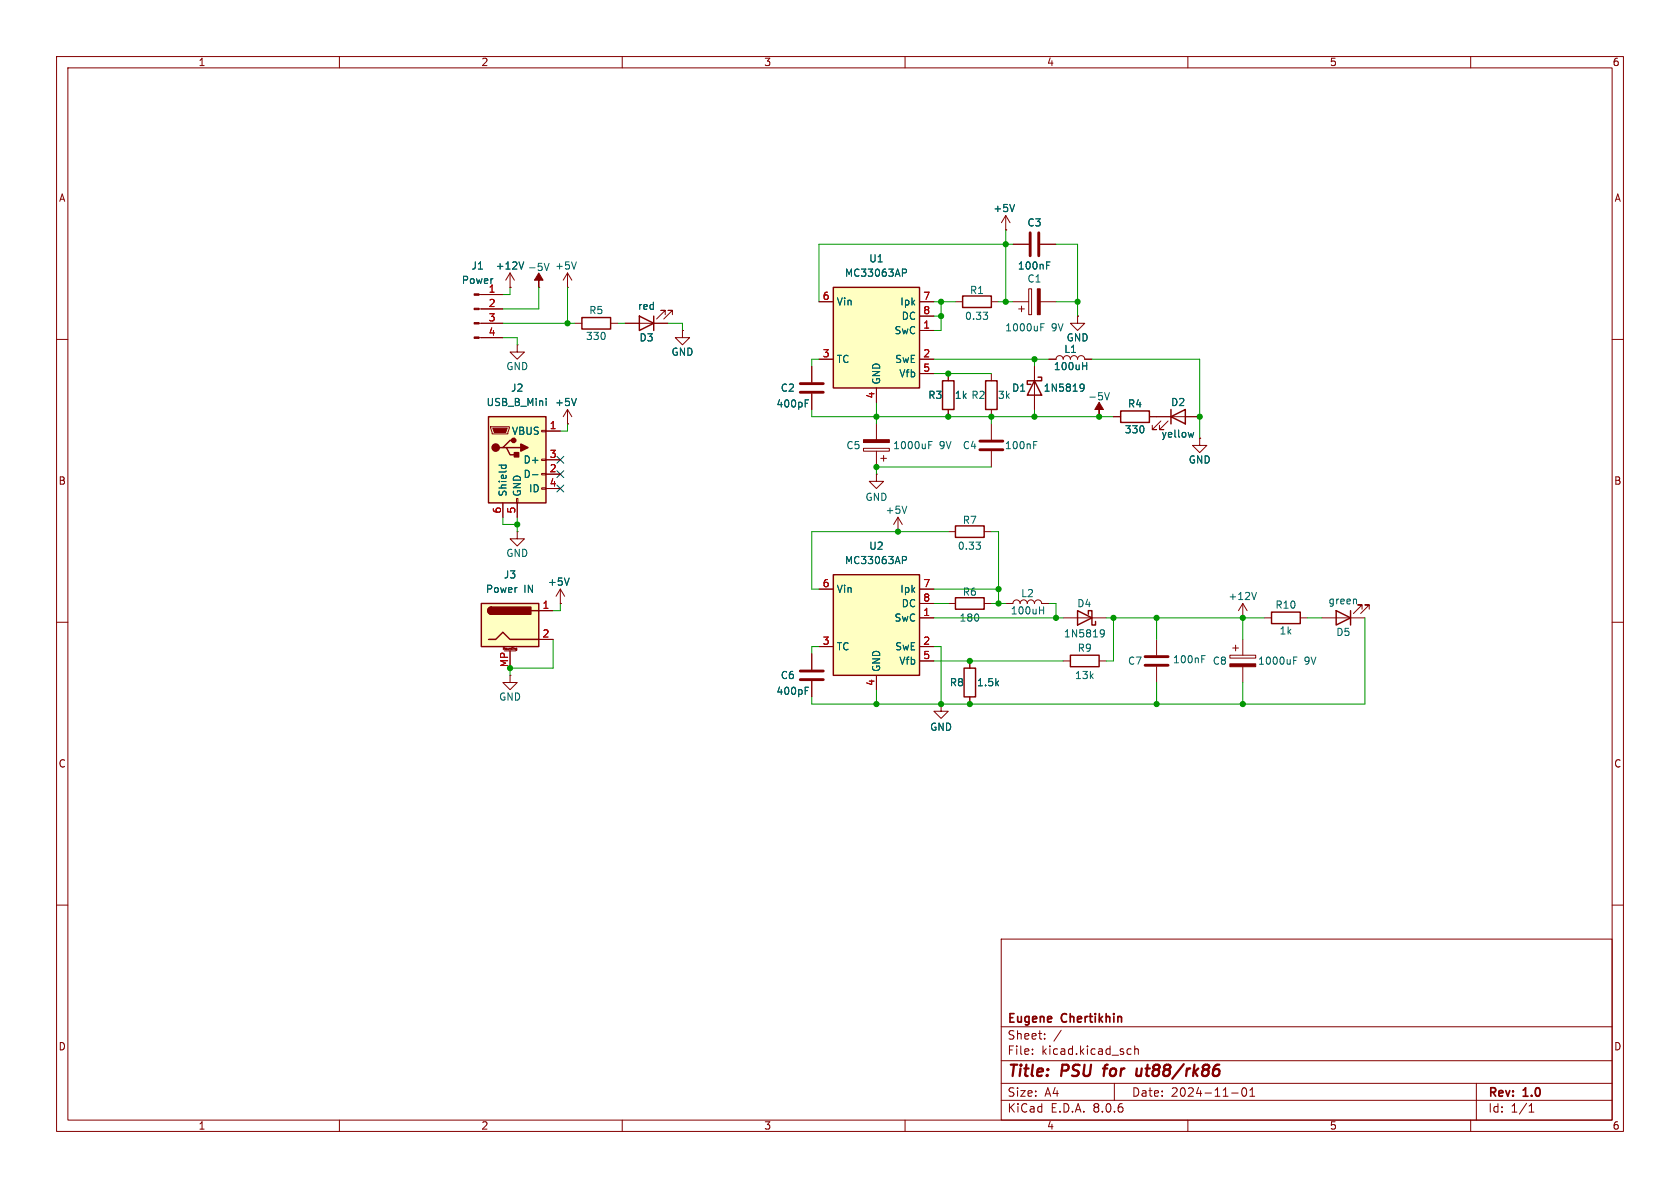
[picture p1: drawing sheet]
<svg xmlns="http://www.w3.org/2000/svg" width="297mm" height="210mm" viewBox="0 0 297 210" stroke-linecap="round" stroke-linejoin="round" font-family="sans-serif">
<g fill="none" stroke="#840000" stroke-width=".18">
<path d="M10 10h277v190h-277zM12 12h273v186h-273zM60 10v2M110 10v2M160 10v2M210 10v2M260 10v2M177.8 38.1l-.8 1.3M177.8 38.1v2.5M177.8 38.1l.8 1.3M10 60h2M177.8 40.6h.1"/>
<path d="M179.1 43.2h2.8M183.9 43.2h2.8M285 60h2M158.7 94h.1M158.7 91.4l-.7 1.3M158.7 91.4v2.6M158.7 91.4l.8 1.3M167.6 94h1.3M174 94h1.3M10 110h2M143.5 115.6v2.8M167.6 106.7h1.3"/>
<path d="M174 106.7h1.3M285 110h2M143.5 120.4v2.8M10 160h2M285 160h2M177 166h108v32h-108zM60 198v2M110 198v2M160 198v2M177 194.5h108M177 191.5h108M177 187.5h108"/>
<path d="M177 181.5h108M182.5 186.3v.1M182.5 185.5v.1M184.7 183.6v.1M184.7 182.8v.1M187.6 182.1l-1.3 2M197 191.5v3M199.4 186.3h.6M199.4 185.5h.6M200.6 185.5l.2-.1 .4 .1v.9M200.6 184.9v1.5M210 198v2"/>
<path d="M217.7 193.2h1.2M219.7 192.4l.2-.1a.81 .81 0 0 1 .6 .6 .81 .81 0 0 1-.3 .8l-.2 .1a.81 .81 0 0 1-.3-1.4zM221 193.8h.8M221 192.7l.4-.4v1.5M260 198v2M261 191.5v6.5M270.3 196.6h.9M270.3 195.5l.4-.4v1.5"/>
</g>
<path d="M195 188.9h.8M195.3 188.5l-.2 1.7M201 188.9l-.1 1M201.7 190a.57 .57 0 0 1-.8 .1M201.8 188.9l-.1 1.3" fill="none" stroke="#840000" stroke-width=".4"/>
<path d="M168.9 93h5.1v2h-5.1zM168.9 105.7h5.1v2h-5.1z" fill="none" stroke="#840000" stroke-width=".25"/>
<path d="M179.4 36.1l-.5 1.3M185 46.9h.5M185 46.3h.6M160.3 89.5l-.4 1.2M172.5 95.8h.8l-.4 .5M173.2 96.4l.1 .2-.1 .4M142.4 122.1h.4M142.4 121.5h.6" fill="none" stroke="#006464" stroke-width=".18"/>
<path d="M182.1 41.1v4.1M183.6 41.1v4.1M141.5 118.6h4M141.5 120.1h4" fill="none" stroke="#840000" stroke-width=".51"/>
<path d="M147.3 101.6h15.3v17.8h-15.3z" fill="#ffffc2"/>
<g fill="none" stroke="#840000" stroke-width=".25">
<path d="M182.9 67.3l1.2 2.6h-2.5zM183.5 66.7h.6v.6h-2.5v.6h.6M198.1 72.6h5.1v2.1h-5.1zM207 73.7l2.5-1.3v2.5zM207 72.4v2.5M147.3 101.6h15.3v17.8h-15.3zM170.4 118.1h2.1v5.1h-2.1zM189.2 115.8h5.1v2.1h-5.1zM190.5 108l2.5 1.2-2.5 1.3zM192.4 108.6v-.6h.6v2.5h.7v-.6M224.8 108.2h5.1v2h-5.1zM236.2 108l2.6 1.2-2.6 1.3z"/>
<path d="M238.8 108v2.5"/>
</g>
<g fill="none" stroke="#840000" stroke-width=".18">
<path d="M179.1 53.3h2.8M180.1 54.6h1M180.6 54.1v1M181.9 51.1h.5v4.5h-.5zM183.9 53.3h2.8M190.5 55.9v1.3h1.3l-1.3 1.2-1.3-1.2h1.3M190.5 55.9h.1M100.3 74.9h.1M100.3 72.4l-.7 1.3M100.3 72.4v2.5M100.3 72.4l.8 1.3M152.7 79.2h4.5v.6h-4.5z"/>
<path d="M154.9 74.9v2.8M154.9 79.8v2.8M175.3 74.9v2.8M175.3 79.8v2.8M182.9 64.8v7.6M185.4 63.5h1.3a.64 .64 0 0 1 .6-.6 .64 .64 0 0 1 .7 .6 .64 .64 0 0 1 .6-.6 .64 .64 0 0 1 .6 .6 .64 .64 0 0 1 .7-.6 .64 .64 0 0 1 .6 .6 .64 .64 0 0 1 .6-.6 .64 .64 0 0 1 .7 .6h1.2M194.3 73.7h.1M196.8 73.7h1.3M203.2 73.7h8.9M205.2 74.4l-1.5 1.5h.8h-.8v-.7M206.5 74.4l-1.5 1.5h.7h-.7v-.7M212.1 77.5v1.2h1.3l-1.3 1.3-1.3-1.3h1.3"/>
<path d="M212.1 77.5h.1M154.9 83.8v1.3h1.3l-1.3 1.3-1.2-1.3h1.2M154.9 83.8h.1M155.7 81h1M156.2 80.5v1M144.8 114.3h2.5M144.8 104.1h2.5M154.9 119.4v2.5M162.6 109.2h2.5M162.6 114.3h2.5M162.6 116.8h2.5M162.6 104.1h2.5"/>
<path d="M162.6 106.7h2.5M171.4 116.8v1.3M177.8 106.7h1.3a.64 .64 0 0 1 .6-.7 .64 .64 0 0 1 .6 .7 .64 .64 0 0 1 .7-.7 .64 .64 0 0 1 .6 .7 .64 .64 0 0 1 .6-.7 .64 .64 0 0 1 .7 .7 .64 .64 0 0 1 .6-.7 .64 .64 0 0 1 .6 .7h1.3M188 109.2h7.6M188 116.8h1.2M194.3 116.8h1.3M204.5 113v2.8M204.5 117.9v2.8M217.4 115.8h4.6v.5h-4.6zM217.9 114.6h1M218.4 114v1.1M219.7 109.2h.1"/>
<path d="M219.7 106.7l-.8 1.3M219.7 106.7v2.5M219.7 113v2.8M219.7 117.9v2.8M219.7 106.7l.8 1.3M223.5 109.2h1.3M229.9 109.2h1.2M233.7 109.2h7.6M240.8 107.7v-.8h-.8h.8l-1.5 1.6M242.1 107.7v-.8h-.8h.8l-1.6 1.6M166.4 124.5v1.2h1.2l-1.2 1.3-1.3-1.3h1.3M166.4 124.5h.1"/>
<path d="M171.4 123.2v1.3"/>
</g>
<g fill="none" stroke="#006464" stroke-width=".18">
<path d="M184 57.8h.4M184 57.2h.6M101.9 70.4l-.4 1.3M164.2 78.7h.4M164.2 78h.6M182.7 78.7h.5M182.7 78h.6M191 68l.4-.1 .2 .1a.84 .84 0 0 1-.3 1.2h-.3M191.4 64.7h.7M191.7 68.4l-.3 .3-.4-.1M192.1 64.1v1.2M195.3 69.4l.4 1.3 .4-1.3"/>
<path d="M211 76.4l-.2 .9-.3-.6M159.5 98.4h.5l.3 .2-.2 .4h-.6M183.8 107.9h.7M184.5 107.3v1.2M194.6 111.4l.4-.1 .2 .1a.84 .84 0 0 1-.3 1.2h-.3M195.2 111.9l-.2 .2-.4-.1M212.5 116.5h.4M212.5 115.9h.6M222.1 104.7l-.4 1.3M228.7 116.8h.4M228.7 116.1h.6M239.8 106v.8"/>
</g>
<path d="M173.2 78h4.1M173.2 79.5h4.1M202.4 116.1h4.1M202.4 117.6h4.1" fill="none" stroke="#840000" stroke-width=".51"/>
<g fill="#840000" stroke="#840000" stroke-width=".18">
<path d="M183.4 51.1h.5v4.5h-.5z"/>
<path d="M217.4 117.3h4.6v.6h-4.6z"/>
<path d="M194.3 71.1l.8 1.3h-.8v1.3v-1.3h-.8z"/>
<path d="M152.7 77.7h4.5v.5h-4.5z"/>
</g>
<path d="M147.3 50.8h15.3v17.8h-15.3z" fill="#ffffc2"/>
<path d="M147.3 50.8h15.3v17.8h-15.3zM170.2 52.3h5.1v2.1h-5.1zM166.6 67.3h2.1v5.1h-2.1z" fill="none" stroke="#840000" stroke-width=".25"/>
<path d="M144.8 53.3h2.5M162.6 58.4h2.5M162.6 53.3h2.5M162.6 55.9h2.5M168.9 53.3h1.3M175.3 53.3h1.2M144.8 63.5h2.5M154.9 68.6v2.5M162.6 63.5h2.5M162.6 66h2.5M167.6 66v1.3M167.6 72.4v1.3" fill="none" stroke="#840000" stroke-width=".18"/>
<path d="M159.5 47.6h.5l.3 .2-.2 .4h-.6M173.8 55.2h.8l-.4 .5M174.5 55.7l.1 .2-.1 .5" fill="none" stroke="#006464" stroke-width=".18"/>
<path d="M86.4 73.7h10.1v15.2h-10.1z" fill="#ffffc2"/>
<path d="M102.9 56.1h5v2.1h-5zM113 55.9l2.6 1.3-2.6 1.2zM115.6 55.9v2.5M86.4 73.7h10.1v15.2h-10.1zM88.9 79.1h.6l.7 1.3h1.2M89.5 79.1h2.6M90.8 77.9h-.6l-1.3 1.2h-.6M174.2 67.3h2.1v5.1h-2.1z" fill="none" stroke="#840000" stroke-width=".25"/>
<g fill="#840000" stroke="#840000" stroke-width=".25">
<path d="M92.1 78.5l1.2 .6-1.2 .7z"/>
<path d="M90.9 80h.8v.8h-.8z"/>
<circle cx="87.6" cy="79.1" r=".63"/>
<circle cx="90.8" cy="77.9" r=".38"/>
</g>
<g fill="none" stroke="#840000" stroke-width=".18">
<path d="M95.2 50.8h.1M100.3 50.8h.1M100.3 48.3l-.7 1.2M100.3 48.3v2.5M100.3 48.3l.8 1.2M101.6 57.2h1.3M107.9 57.2h1.3M110.5 57.2h7.6M117.6 55.6v-.7h-.8h.8l-1.5 1.5M118.9 55.6v-.7h-.8h.8l-1.6 1.5M86.7 75.4h3.3v.3l-.2 1h-2.8zM91.4 61v1.2h1.3l-1.3 1.3-1.2-1.3h1.2"/>
<path d="M91.4 61h.1M95.8 76.1h.7v.2h-.7zM96.5 76.2h2.6M143.5 64.8v2.8M143.5 69.6v2.8M175.3 66v1.3M175.3 72.4v1.3M88.9 88.9v2.5M91.3 88.1h.3v.8h-.3zM91.4 88.9v2.5M95.8 86.2h.7v.3h-.7zM95.8 83.7h.7v.2h-.7z"/>
<path d="M95.8 81.2h.7v.2h-.7zM96.5 83.8h2.6M96.5 81.3h2.6M96.5 86.4h2.6M90.2 119.4v1.3h1.2l-1.2 1.2-1.3-1.2h1.3M90.2 119.4h.1"/>
</g>
<g fill="#840000" stroke="#840000" stroke-width=".18">
<path d="M87.1 75.7h2.6l-.3 .8h-2z"/>
<path d="M95.2 48.3l.8 1.2h-.8v1.3v-1.3h-.7z"/>
</g>
<path d="M96.2 46.6l.4 1.2 .5-1.2M101.9 46.3l-.4 1.3M96.6 70.4v.2M96.6 70.9v.8M142.4 71.3h.4M142.4 70.7h.6M88.2 82.2h1.3M88.7 82.2l-.1 .4M89.4 82.2l.1 .4M94.1 83.9h1" fill="none" stroke="#006464" stroke-width=".18"/>
<path d="M141.5 69.3h4M141.5 67.8h4" fill="none" stroke="#840000" stroke-width=".51"/>
<path d="M85.1 106.7h10.1v7.6h-10.1z" fill="#ffffc2"/>
<path d="M85.1 106.7h10.1v7.6h-10.1zM86.4 113h1.2l1.3-1.2 1.3 1.2h5M86.9 107.3a.64 .64 0 0 0-.7 .7 .64 .64 0 0 0 .7 .6M94 108h1.2" fill="none" stroke="#840000" stroke-width=".25"/>
<g fill="#840000" stroke="#840000" stroke-width=".25">
<path d="M86.4 107.5l.5-.2v1.3a.63 .63 0 0 1-.6-.4 .63 .63 0 0 1 .1-.7z"/>
<path d="M86.9 107.3h7v1.3h-7z"/>
</g>
<g fill="none" stroke="#840000" stroke-width=".18">
<path d="M84.7 59.7h4.2M84.7 57.2h4.2M84.7 54.6h4.2M84.7 52.1h4.2M90.2 50.8h.1M90.2 48.3v2.5M90.2 48.3l-.8 1.2M90.2 48.3l.7 1.2M110.5 57.2h2.5M115.6 57.2h2.5M120.6 58.4v1.3h1.3l-1.3 1.3-1.2-1.3h1.2M120.6 58.4h.1"/>
<path d="M144.8 53.3h2.5M162.6 58.4h2.5M162.6 53.3h2.5M162.6 55.9h2.5M177.8 40.6h.1M179.1 43.2h2.8M183.9 43.2h2.8M190.5 55.9h.1M96.5 76.2h2.6M100.3 74.9h.1M143.5 64.8v2.8M143.5 69.6v2.8"/>
<path d="M144.8 63.5h2.5M154.9 68.6v2.5M162.6 63.5h2.5M162.6 66h2.5M167.6 66v1.3M167.6 72.4v1.3M182.9 64.8v2.5M182.9 69.9v2.5M185.4 63.5h1.3M191.8 63.5h1.2M196.8 73.7h1.3M203.2 73.7h3.8"/>
<path d="M209.5 73.7h2.6M212.1 77.5h.1M88.9 88.9v2.5M91.4 94v1.3h1.3l-1.3 1.2-1.2-1.2h1.2M91.4 94h.1M91.4 88.9v2.5M96.5 83.8h2.6M96.5 81.3h2.6M96.5 86.4h2.6M89 114.8v-.3l.1 .2 .1-.2v.3M89.2 115.1h2M90.2 115.1v3"/>
<path d="M90.5 114.5v.3M90.7 114.5h.1M91.2 114.7v.1h.2M91.2 114.6h.2v.3l-.2 .1M91.2 114.6v.1M95.2 108h2.6M95.2 113h2.6M99.1 106.7h.1M99.1 104.1l-.8 1.3M99.1 104.1v2.6M99.1 104.1l.7 1.3M143.5 115.6v2.8"/>
<path d="M144.8 114.3h2.5M144.8 104.1h2.5M154.9 119.4v2.5M162.6 109.2h2.5M162.6 114.3h2.5M162.6 116.8h2.5M162.6 104.1h2.5M162.6 106.7h2.5M171.4 116.8v1.3M143.5 120.4v2.8M166.4 124.5h.1M171.4 123.2v1.3"/>
</g>
<g fill="none" stroke="#006464" stroke-width=".18">
<path d="M179.4 36.1l-.5 1.3M92.6 46.3l-.4 1.3M159.5 47.6h.5l.3 .2-.2 .4h-.6M185 46.9h.5M185 46.3h.6M96.6 70.4v.2M96.6 70.9v.8M101.9 70.4l-.4 1.3M142.4 71.3h.4M142.4 70.7h.6M191 68l.4-.1 .2 .1a.84 .84 0 0 1-.3 1.2h-.3M191.4 64.7h.7"/>
<path d="M191.7 68.4l-.3 .3-.4-.1M192.1 64.1v1.2M211 76.4l-.2 .9-.3-.6M88.2 82.2h1.3M88.7 82.2l-.1 .4M89.4 82.2l.1 .4M94.1 83.9h1M159.5 98.4h.5l.3 .2-.2 .4h-.6M100.6 102.2l-.4 1.2M142.4 122.1h.4M142.4 121.5h.6"/>
</g>
<g fill="#840000" stroke="#840000" stroke-width=".18">
<path d="M83.8 59.6h.9v.2h-.9z"/>
<path d="M83.8 57h.9v.3h-.9z"/>
<path d="M83.8 54.5h.9v.2h-.9z"/>
<path d="M83.8 51.9h.9v.3h-.9z"/>
</g>
<g fill="none" stroke="#009600" stroke-width=".18">
<path d="M88.9 59.7h2.5v1.3M88.9 57.2h12.7M90.2 50.8v1.3h-1.3M95.2 50.8v3.8h-6.3M100.3 50.8v6.4M109.2 57.2h1.3M118.1 57.2h2.5v1.2M165.1 53.3h3.8M165.1 55.9h1.3M166.4 53.3v5.1h-1.3M176.5 53.3h2.6M177.8 40.6v12.7"/>
<path d="M179.1 43.2h-34.3v10.1M186.7 53.3h3.8M186.7 43.2h3.8v12.7M100.3 74.9v1.3h-1.2M143.5 72.4v1.3h53.3M144.8 63.5h-1.3v1.3M154.9 71.1v3.8M165.1 63.5h20.3M165.1 66h10.2M175.3 73.7v1.2M182.9 63.5v1.3M182.9 72.4v1.3"/>
<path d="M193 63.5h19.1v14M88.9 91.4v1.3h2.5M91.4 91.4v2.6M167.6 94h-24.1v10.1h1.3M175.3 82.6h-20.4v1.2M175.3 94h1.2v12.7M97.8 113v5.1h-7.6v1.3M99.1 106.7v1.3h-1.3M144.8 114.3h-1.3v1.3M165.1 114.3h1.3v10.2M165.1 104.1h11.4M165.1 109.2h22.9"/>
<path d="M165.1 116.8h22.9M165.1 106.7h2.5M175.3 106.7h2.5M185.4 106.7h1.3v2.5M195.6 109.2h27.9M196.8 109.2v7.6h-1.2M204.5 109.2v3.8M219.7 109.2v3.8M231.1 109.2h2.6M241.3 109.2v15.3h-97.8v-1.3M154.9 121.9v2.6M204.5 120.7v3.8"/>
<path d="M219.7 120.7v3.8"/>
</g>
<path d="M98.5 85.8l1.2 1.2M98.5 83.2l1.2 1.2M98.5 80.7l1.2 1.2M99.7 85.8l-1.2 1.2M99.7 83.2l-1.2 1.2M99.7 80.7l-1.2 1.2" fill="none" stroke="#000084" stroke-width=".18"/>
<g fill="#009600" stroke="#009600" stroke-width=".18">
<circle cx="177.8" cy="43.2" r=".46"/>
<circle cx="177.8" cy="53.3" r=".46"/>
<circle cx="190.5" cy="53.3" r=".46"/>
<circle cx="194.3" cy="73.7" r=".46"/>
<circle cx="182.9" cy="63.5" r=".46"/>
<circle cx="212.1" cy="73.7" r=".46"/>
<circle cx="100.3" cy="57.2" r=".46"/>
<circle cx="91.4" cy="92.7" r=".46"/>
<circle cx="90.2" cy="118.1" r=".46"/>
<circle cx="166.4" cy="55.9" r=".46"/>
<circle cx="166.4" cy="53.3" r=".46"/>
<circle cx="167.6" cy="66" r=".46"/>
<circle cx="154.9" cy="73.7" r=".46"/>
<circle cx="167.6" cy="73.7" r=".46"/>
<circle cx="154.9" cy="82.6" r=".46"/>
<circle cx="175.3" cy="73.7" r=".46"/>
<circle cx="182.9" cy="73.7" r=".46"/>
<circle cx="171.4" cy="116.8" r=".46"/>
<circle cx="186.7" cy="109.2" r=".46"/>
<circle cx="204.5" cy="124.5" r=".46"/>
<circle cx="196.8" cy="109.2" r=".46"/>
<circle cx="204.5" cy="109.2" r=".46"/>
<circle cx="176.5" cy="106.7" r=".46"/>
<circle cx="219.7" cy="124.5" r=".46"/>
<circle cx="219.7" cy="109.2" r=".46"/>
<circle cx="166.4" cy="124.5" r=".46"/>
<circle cx="171.4" cy="124.5" r=".46"/>
<circle cx="158.7" cy="94" r=".46"/>
<circle cx="154.9" cy="124.5" r=".46"/>
<circle cx="176.5" cy="104.1" r=".46"/>
</g>
<g font-size="2.8" fill="#840000">
<text x="178" y="190.9">Title:</text>
<text x="187.7" y="190.9">PSU</text>
<text x="196" y="190.9">for</text>
<text x="202.5" y="190.9">ut88/rk86</text>
</g>
<g font-size="2.1" fill="#840000">
<text x="178" y="184">Sheet:</text>
<text x="178" y="181.2">Eugene</text>
<text x="187.7" y="181.2">Chertikhin</text>
<text x="178" y="186.7">File:</text>
<text x="184.1" y="186.7">kicad.kicad_sch</text>
<text x="178" y="196.9">KiCad</text>
<text x="178" y="194.1">Size:</text>
<text x="184.7" y="194.1">A4</text>
<text x="185.7" y="196.9">E.D.A.</text>
<text x="193.3" y="196.9">8.0.6</text>
<text x="200" y="194.1">Date:</text>
<text x="207" y="194.1">2024-11-01</text>
<text x="263" y="194.3">Rev:</text>
<text x="263" y="196.9">Id:</text>
<text x="267.1" y="196.9">1/1</text>
<text x="269.4" y="194.3">1.0</text>
</g>
<g font-size="1.8" fill="#840000">
<text x="35" y="11.9">1</text>
<text x="85" y="11.9">2</text>
<text x="135" y="11.9">3</text>
<text x="185" y="11.9">4</text>
<text x="235" y="11.9">5</text>
<text x="285" y="11.9">6</text>
<text x="10.3" y="35.9">A</text>
<text x="285.3" y="35.9">A</text>
<text x="10.3" y="85.9">B</text>
<text x="285.3" y="85.9">B</text>
<text x="10.3" y="135.9">C</text>
<text x="285.3" y="135.9">C</text>
<text x="10.3" y="185.9">D</text>
<text x="285.3" y="185.9">D</text>
<text x="35" y="199.9">1</text>
<text x="85" y="199.9">2</text>
<text x="135" y="199.9">3</text>
<text x="185" y="199.9">4</text>
<text x="235" y="199.9">5</text>
<text x="285" y="199.9">6</text>
</g>
<g font-size="1.8" fill="#006464">
<text x="175.5" y="37.7">+5V</text>
<text x="181.5" y="40.2">C3</text>
<text x="83.3" y="47.9">J1</text>
<text x="87.5" y="47.9">+12V</text>
<text x="98" y="47.9">+5V</text>
<text x="153.6" y="46.6">U1</text>
<text x="179.8" y="47.9">100nF</text>
<text x="81.5" y="50.4">Power</text>
<text x="93.2" y="48.1">-5V</text>
<text x="149.3" y="49.1">MC33063AP</text>
<text x="171.4" y="52.2">R1</text>
<text x="181.5" y="50.1">C1</text>
<text x="104.1" y="55.7">R5</text>
<text x="112.7" y="55">red</text>
<text x="147.8" y="54.2">Vin</text>
<text x="158" y="59.3">SwC</text>
<text x="159.1" y="54.2">Ipk</text>
<text x="159.3" y="56.7">DC</text>
<text x="170.5" y="56.7">0.33</text>
<text x="177.6" y="58.8">1000uF</text>
<text x="185.9" y="58.8">9V</text>
<text x="89.4" y="65.6">GND</text>
<text x="103.5" y="60.3">330</text>
<text x="113" y="60.6">D3</text>
<text x="118.6" y="63.1">GND</text>
<text x="147.8" y="64.4">TC</text>
<text x="158.2" y="64.4">SwE</text>
<text x="186.2" y="65.6">100uH</text>
<text x="188" y="62.6">L1</text>
<text x="188.5" y="60.6">GND</text>
<text x="85.9" y="72">USB_B_Mini</text>
<text x="90.2" y="69.4">J2</text>
<text x="98" y="72">+5V</text>
<text x="137.9" y="69.4">C2</text>
<text x="155.8" y="68.1" transform="rotate(-90 155.8 68.1)">GND</text>
<text x="158.9" y="66.9">Vfb</text>
<text x="164" y="70.7">R3</text>
<text x="168.7" y="70.7">1k R2</text>
<text x="168.7" y="70.7">1k</text>
<text x="176.3" y="70.7">3k</text>
<text x="178.8" y="69.4">D1</text>
<text x="184.4" y="69.4">1N5819</text>
<text x="192.3" y="71">-5V</text>
<text x="206.9" y="72">D2</text>
<text x="90.4" y="77.1">VBUS</text>
<text x="137.2" y="72.2">400pF</text>
<text x="198.7" y="76.8">330</text>
<text x="199.3" y="72.2">R4</text>
<text x="205.2" y="77.6">yellow</text>
<text x="92.5" y="82.1">D+</text>
<text x="149.5" y="79.6">C5</text>
<text x="157.8" y="79.6">1000uF</text>
<text x="166" y="79.6">9V</text>
<text x="170.1" y="79.6">C4</text>
<text x="177.6" y="79.6">100nF</text>
<text x="210.1" y="82.1">GND</text>
<text x="89.8" y="87.9" transform="rotate(-90 89.8 87.9)">Shield</text>
<text x="92.3" y="87.9" transform="rotate(-90 92.3 87.9)">GND</text>
<text x="92.5" y="84.7">D-</text>
<text x="93.4" y="87.2">ID</text>
<text x="152.9" y="88.7">GND</text>
<text x="156.5" y="91">+5V</text>
<text x="170.1" y="92.8">R7</text>
<text x="89.4" y="98.7">GND</text>
<text x="149.3" y="99.9">MC33063AP</text>
<text x="153.6" y="97.4">U2</text>
<text x="169.2" y="97.4">0.33</text>
<text x="85.8" y="105">Power</text>
<text x="89" y="102.5">J3</text>
<text x="92.6" y="105">IN</text>
<text x="96.8" y="103.7">+5V</text>
<text x="147.8" y="105">Vin</text>
<text x="159.1" y="105">Ipk</text>
<text x="159.3" y="107.5">DC</text>
<text x="170.1" y="105.5">R6</text>
<text x="180.4" y="105.8">L2</text>
<text x="190.3" y="107.5">D4</text>
<text x="217.1" y="106.3">+12V</text>
<text x="225.4" y="107.8">R10</text>
<text x="234.8" y="107">green</text>
<text x="158" y="110.1">SwC</text>
<text x="169.5" y="110.1">180</text>
<text x="178.6" y="108.8">100uH</text>
<text x="188" y="112.9">1N5819</text>
<text x="226.1" y="112.4">1k</text>
<text x="236.1" y="112.6">D5</text>
<text x="147.8" y="115.2">TC</text>
<text x="155.8" y="118.9" transform="rotate(-90 155.8 118.9)">GND</text>
<text x="158.2" y="115.2">SwE</text>
<text x="158.9" y="117.7">Vfb</text>
<text x="190.4" y="115.4">R9</text>
<text x="199.3" y="117.7">C7</text>
<text x="207.3" y="117.4">100nF</text>
<text x="214.3" y="117.7">C8</text>
<text x="222.3" y="117.7">1000uF</text>
<text x="230.6" y="117.7">9V</text>
<text x="88.1" y="124.1">GND</text>
<text x="137.2" y="123">400pF</text>
<text x="137.9" y="120.2">C6</text>
<text x="167.8" y="121.5">R8</text>
<text x="172.6" y="121.5">1.5k</text>
<text x="189.9" y="120.2">13k</text>
<text x="164.3" y="129.4">GND</text>
</g>
<g font-size="1.8" fill="#a90000">
<text x="86.3" y="51.8">1</text>
<text x="145.3" y="53.1">6</text>
<text x="163.1" y="53.1">7</text>
<text x="86.3" y="54.4">2</text>
<text x="86.3" y="56.9">3</text>
<text x="86.3" y="59.4">4</text>
<text x="163.1" y="58.2">1</text>
<text x="163.1" y="55.6">8</text>
<text x="145.3" y="63.2">3</text>
<text x="163.1" y="63.2">2</text>
<text x="163.1" y="65.8">5</text>
<text x="154.7" y="70.6" transform="rotate(-90 154.7 70.6)">4</text>
<text x="97.1" y="75.9">1</text>
<text x="97.1" y="83.6">2</text>
<text x="97.1" y="81">3</text>
<text x="97.1" y="86.1">4</text>
<text x="88.6" y="90.9" transform="rotate(-90 88.6 90.9)">6</text>
<text x="91.2" y="90.9" transform="rotate(-90 91.2 90.9)">5</text>
<text x="95.8" y="107.7">1</text>
<text x="145.3" y="103.9">6</text>
<text x="163.1" y="103.9">7</text>
<text x="163.1" y="106.4">8</text>
<text x="95.8" y="112.8">2</text>
<text x="163.1" y="109">1</text>
<text x="89.9" y="118" transform="rotate(-90 89.9 118)">MP</text>
<text x="145.3" y="114">3</text>
<text x="163.1" y="114">2</text>
<text x="163.1" y="116.6">5</text>
<text x="154.7" y="121.4" transform="rotate(-90 154.7 121.4)">4</text>
</g>
<text font-size=".5" fill="#840000" x="88.7" y="115.1">Mounting</text>
</svg>
